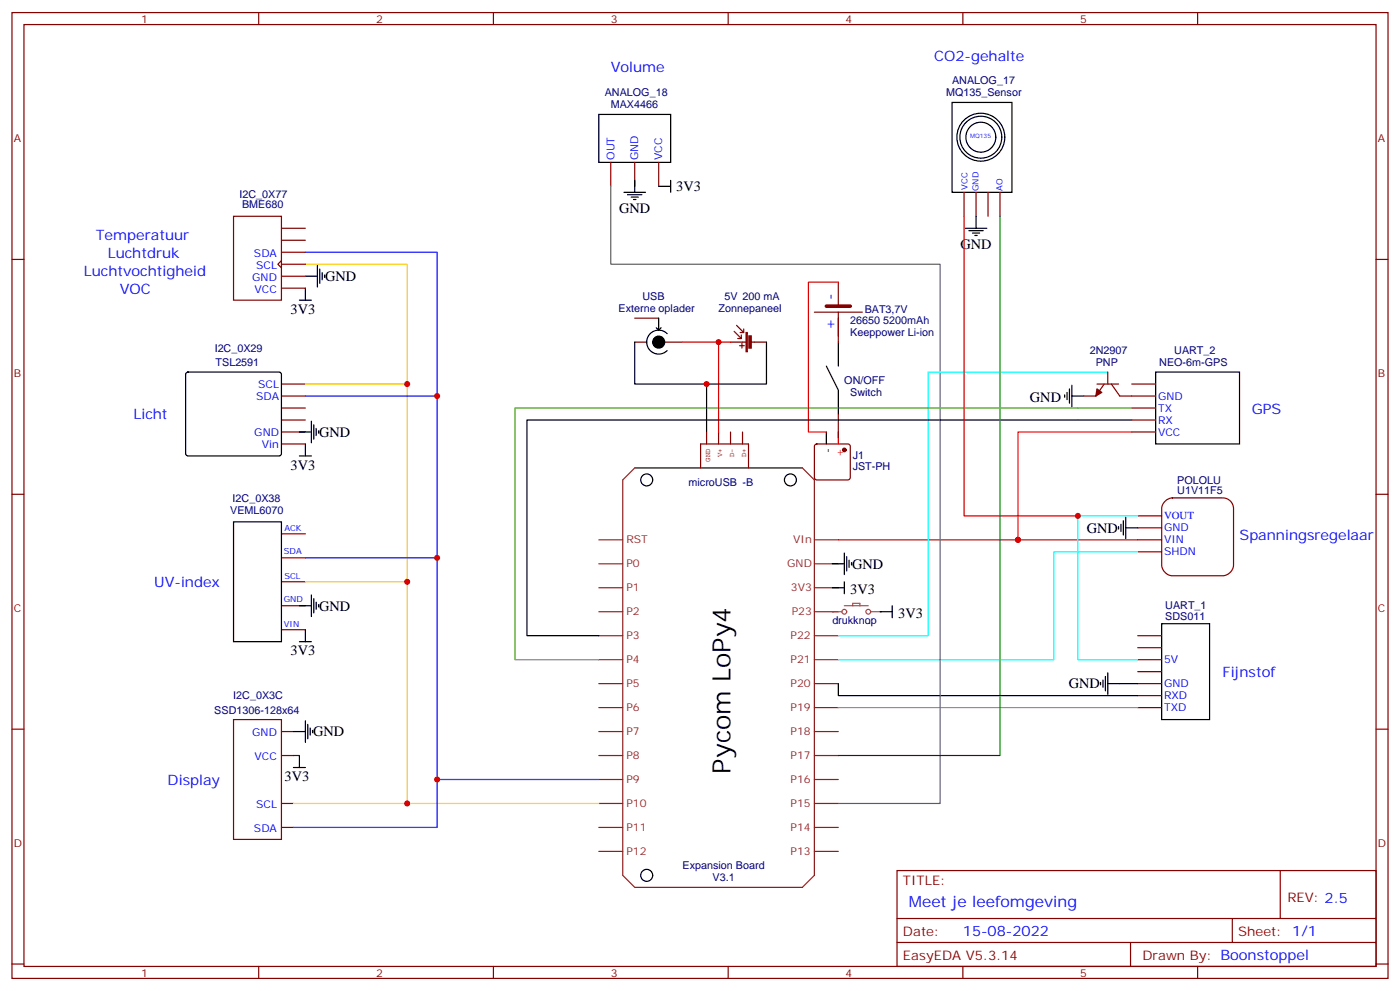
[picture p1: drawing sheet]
<svg xmlns="http://www.w3.org/2000/svg" width="412mm" height="292mm" viewBox="0 0 412 292" stroke-linecap="round" stroke-linejoin="round" font-family="sans-serif">
<g fill="none" stroke="#870000" stroke-width=".35">
<path d="M3.5 3.7h405.4v284.3h-405.4zM7.1 7.2h398.2v277.3h-398.2zM76.2 3.7v3.5M145.3 3.7v3.5M214.5 3.7v3.5M283.6 3.7v3.5M352.8 3.7v3.5M179.9 47.8v7.1M187 47.8v7.1M194 47.8v7.1M284 56.6v7.1M287.5 56.6v7.1"/>
<path d="M291 56.6v7.1M294.6 56.6v7.1M3.5 76.4h3.6M405.3 76.4h3.6M187 93.7h7M239.9 91.9h14.1M246.9 83.1v7M246.9 91.9v8.8M82.9 116.6h7.1M82.9 113.1h7.1M187 100.7h3.5M195.8 100.7h5.3"/>
<path d="M333.4 116.6h7M333.4 113.1h7M82.9 130.7h7.1M82.9 127.2h7.1M82.9 123.6h7.1M82.9 120.1h7.1M240.1 130.9l.5-.2h9.2l.5 .2 .2 .5v9.2l-.3 .5-.4 .2h-9.2l-.5-.2-.2-.5v-9.2zM246.9 121.9v7M333.4 127.2h7M333.4 123.6h7M333.4 120.1h7M3.5 145.5h3.6"/>
<path d="M82.9 157.2h7.1M405.3 145.5h3.6M82.9 178.3h7.1M82.9 171.3h7.1M82.9 164.2h7.1M82.9 185.4h7.1M335.1 187.1h7.1M335.1 190.7h7.1M335.1 194.2h7.1M335.1 197.7h7.1M3.5 214.7h3.6M68.8 211.8h14.1v35.3h-14.1z"/>
<path d="M82.9 215.4h3.5M335.1 201.3h7.1M335.1 204.8h7.1M335.1 208.3h7.1M405.3 214.7h3.6M82.9 236.5h3.5M82.9 222.4h3.5M82.9 243.6h3.5M264.2 256.3h141.1v28.2h-141.1zM377.1 256.3v14.1M264.2 270.4h141.1M264.2 277.5h141.1"/>
<path d="M333 277.5v7M363 270.4v7.1M3.5 283.8h3.6M76.2 284.5v3.5M145.3 284.5v3.5M214.5 284.5v3.5M283.6 284.5v3.5M352.8 284.5v3.5M405.3 283.8h3.6"/>
</g>
<g fill="none" stroke="#8c2424" stroke-width=".35">
<path d="M187 137.8l-3.6 3.5v116.4l3.6 3.5h49.4l3.5-3.5v-116.4l-3.5-3.5M176.4 158.9h7M239.9 158.9h7M176.4 166h7M176.4 173h7M239.9 166h7M239.9 173h7M176.4 180.1h7M176.4 187.1h7M176.4 194.2h7M239.9 180.1h7M239.9 187.1h7"/>
<path d="M239.9 194.2h7M176.4 201.3h7M176.4 208.3h7M176.4 215.4h7M239.9 201.3h7M239.9 208.3h7M239.9 215.4h7M176.4 222.4h7M176.4 229.5h7M176.4 236.5h7M239.9 222.4h7M239.9 229.5h7"/>
<path d="M239.9 236.5h7M176.4 243.6h7M176.4 250.6h7M239.9 243.6h7M239.9 250.6h7"/>
</g>
<g fill="none" stroke="#000" stroke-width=".35">
<path d="M176.4 33.7h21.2v14.1h-21.2zM280.5 30.2h17.6v26.4h-17.6zM183.8 56.6h6.3M184.9 57.3h4.2M185.9 58h2.1M186.6 58.7h.7M187 53.1v3.5M194 54.9h3.6M197.6 53.1v3.5M93.5 78.1v6.4M94.2 79.2v4.2M284.3 67.2h6.4"/>
<path d="M285.4 67.9h4.2M286.5 68.6h2.1M287.2 69.3h.7M287.5 63.7v3.5M88.2 88.4h3.5M90 84.8v3.6M90 81.3h3.5M94.9 80.3v2.1M95.6 81v.7M194 93.7v3.5l-.7-.7M194.7 96.5l-.7 .7M196.5 98.2a3.5 3.5 0 0 0-5 0 3.5 3.5 0 0 0 0 5 3.5 3.5 0 0 0 5 0"/>
<path d="M54.9 109.7l.5-.2h26.8l.5 .2 .2 .5v23.3l-.2 .5-.5 .2h-26.8l-.5-.2-.2-.5v-23.3zM187 100.7v12.4h21.1v14.1M225.8 100.7v12.4h-17.7M243.4 107.8l3.5 7v7.1M246.9 100.7v7.1M313.6 116.2v.7M314.3 115.5v2.2M315 114.5v4.2M315.7 116.6h3.6M315.7 113.4v6.4M340.4 109.5h24.7v21.2h-24.7zM88.2 127.2h3.5"/>
<path d="M88.2 134.2h3.5M90 130.7v3.5M91.7 124v6.4M92.4 125.1v4.2M93.1 126.1v2.1M93.8 126.8v.7M187 137.8h49.4M243.4 127.2v3.5M68.8 153.6h14.1v35.3h-14.1zM88.2 178.3h3.5M91.7 175.2v6.3M92.4 176.2v4.2"/>
<path d="M93.1 177.3v2.1M93.8 178v.7M245.2 166h3.5M245.2 173h3.5M248.7 162.8v6.4M248.7 171.3v3.5M249.4 163.9v4.2M250.1 164.9v2.1M250.8 165.6v.7M88.2 188.9h3.5M90 185.4v3.5M325.6 199.1v4.3"/>
<path d="M326.3 198.1v6.3M342.2 183.6h14.1v28.2h-14.1zM86.4 215.4h3.6M90 212.2v6.3M90.7 213.3v4.2M91.4 214.3v2.1M92.1 215v.7M246.9 201.3v3.5h88.2M324.2 200.9v.7M324.9 200.2v2.1M326.3 201.3h3.5M86.4 226h3.6"/>
<path d="M88.2 222.4v3.6"/>
<circle cx="288.9" cy="40.4" r="7.1"/>
<circle cx="288.9" cy="40.4" r="4.4"/>
<circle cx="288.9" cy="40.4" r="6.2"/>
<circle cx="190.5" cy="141.3" r="1.76"/>
<circle cx="232.8" cy="141.3" r="1.76"/>
<circle cx="190.5" cy="257.7" r="1.76"/>
</g>
<path d="M86.4 222.4h1.8" fill="none" stroke="#008700" stroke-width=".35"/>
<path d="M90 77.8h29.9v158.7h56.5M90 113.1h29.9M90 171.3h29.9M86.4 236.5h33.5" fill="none" stroke="#fc0" stroke-width=".35"/>
<path d="M90 74.3h38.8v155.2h47.6M90 116.6h38.8M90 164.2h38.8M128.8 229.5v14.1h-42.4" fill="none" stroke="#00f" stroke-width=".35"/>
<path d="M246.9 208.3h88.2" fill="none" stroke="#999" stroke-width=".35"/>
<path d="M243.4 90.1h7.1" fill="none" stroke="#870000" stroke-width="1.1"/>
<circle cx="248.7" cy="132.5" r=".53" fill="#870000" stroke="#870000" stroke-width=".35"/>
<path d="M246.9 83.1h-8.8v44.1h5.3M201.1 100.7h10.6v26.5M211.7 100.7h3.5M246.9 127.2v3.5" fill="none" stroke="#f00" stroke-width=".35"/>
<g fill="none" stroke="#850000" stroke-width=".35">
<path d="M216.3 97.5l2.1 2.2M217 95.8l2.1 2.1M218.4 98.6v1.1h-1.1M219.1 96.8v1.1h-1.1M215.2 100.7h4.6M217.8 101.8h1.5M218.5 101.1v1.4M221.2 100.7h4.6M206.4 137.8v-7.1h14.1v7.1M208.1 127.2v3.5M211.7 127.2v3.5M215.2 127.2v3.5"/>
<path d="M218.7 127.2v3.5"/>
</g>
<g fill="#850000" stroke="#850000" stroke-width=".35">
<path d="M219.8 97.9h.3v5.6h-.3z"/>
<path d="M220.6 98.9h.7v3.6h-.7z"/>
</g>
<circle cx="194" cy="100.7" r="1.76" fill="#000" stroke="#000" stroke-width=".35"/>
<g fill="none" stroke="#a64a4a" stroke-width=".35">
<path d="M248.7 178.3h7.1M251.2 178.3v-.7h2.1v.7M245.2 180.1h2.8M256.5 180.1h2.8"/>
<circle cx="248.7" cy="180.1" r=".71"/>
<circle cx="255.8" cy="180.1" r=".71"/>
</g>
<g fill="#a64a4a">
<circle cx="259.3" cy="180.1" r=".18"/>
<circle cx="245.2" cy="180.1" r=".18"/>
</g>
<path d="M262.8 178.3v3.6M259.3 180.1h3.5" fill="none" stroke="#000" stroke-width=".35"/>
<path d="M343 147.8a3.4 3.4 0 0 1 2.4-1.2h14.8a3.2 3.2 0 0 1 3.2 3.2v16.5a3.4 3.4 0 0 1-3.2 3.2h-14.8a3.4 3.4 0 0 1-3.2-3.2v-16.5l.1-.8z" fill="#fff" stroke="#870000" stroke-width=".35"/>
<g fill="none" stroke="#870000" stroke-width=".35">
<path d="M68.8 63.7h14.1v24.7h-14.1zM82.9 76.7l-1.1 1.1 1.1 1M82.9 77.8h7.1M82.9 74.3h7.1M82.9 70.7h7.1M82.9 67.2h7.1M82.9 84.8h7.1M82.9 81.3h7.1M323.1 113.1h6.4M325.3 113.1l-2.5 3.5h-3.5M326.3 109.5v3.6M327.4 113.1l2.4 3.5h3.6"/>
<path d="M335.1 151.9h7.1M335.1 155.4h7.1M335.1 158.9h7.1M335.1 162.5h7.1"/>
</g>
<path d="M284 63.7v88.2h33.5M333.4 127.2h-33.5v31.7M246.9 158.9h88.2" fill="none" stroke="#f00" stroke-width=".35"/>
<path d="M333.4 123.6h-178.2v63.5h21.2M329.5 155v.8M330.2 154.3v2.2M330.9 153.3v4.2M331.6 155.4h3.5M331.6 152.2v6.4M329.8 201.3h5.3" fill="none" stroke="#000" stroke-width=".35"/>
<path d="M326.3 109.5h-52.9v77.6h-26.5M335.1 151.9h-17.6v42.3h17.6M335.1 162.5h-24.7v31.7h-63.5" fill="none" stroke="#0ff" stroke-width=".35"/>
<path d="M179.9 54.9v22.9h97v158.7h-30" fill="none" stroke="#666" stroke-width=".35"/>
<path d="M333.4 120.1h-181.7v74.1h24.7" fill="none" stroke="#390" stroke-width=".35"/>
<path d="M323.1 114.5l1.5 1-1.8 1.1z" fill="#870000" stroke="#870000" stroke-width=".35"/>
<path d="M294.6 63.7v158.7h-47.7" fill="none" stroke="#008700" stroke-width=".35"/>
<g fill="#c00">
<circle cx="119.9" cy="113.1" r=".88"/>
<circle cx="119.9" cy="171.3" r=".88"/>
<circle cx="119.9" cy="236.5" r=".88"/>
<circle cx="208.1" cy="113.1" r=".88"/>
<circle cx="211.7" cy="100.7" r=".88"/>
<circle cx="299.9" cy="158.9" r=".88"/>
<circle cx="128.8" cy="229.5" r=".88"/>
<circle cx="128.8" cy="164.2" r=".88"/>
<circle cx="128.8" cy="116.6" r=".88"/>
<circle cx="317.5" cy="151.9" r=".88"/>
</g>
<text font-size="7.4" x="215.2" y="227.7" transform="rotate(-90 215.2 227.7)">Pycom LoPy4</text>
<text font-size="4.6" fill="#00f" x="267.8" y="266.9">Meet je leefomgeving</text>
<g font-size="4.2" fill="#00f">
<text x="275.2" y="17.8">CO2-gehalte</text>
<text x="179.9" y="21.3">Volume</text>
<text x="28.2" y="70.7">Temperatuur</text>
<text x="31.7" y="76">Luchtdruk</text>
<text x="24.7" y="81.3">Luchtvochtigheid</text>
<text x="35.3" y="86.6">VOC</text>
<text x="245.9" y="88.4" transform="rotate(-90 245.9 88.4)">-</text>
<text x="245.9" y="97.2" transform="rotate(-90 245.9 97.2)">+</text>
<text x="39.3" y="123.5">Licht</text>
<text x="368.7" y="121.9">GPS</text>
<text x="365.1" y="158.9">Spanningsregelaar</text>
<text x="45.4" y="172.9">UV-index</text>
<text x="360.1" y="199.3">Fijnstof</text>
<text x="49.4" y="231.2">Display</text>
<text x="283.6" y="275.7">15-08-2022</text>
</g>
<g font-size="4.2">
<text x="199.2" y="56.2">3V3</text>
<text x="182.4" y="62.7">GND</text>
<text x="282.9" y="73.3">GND</text>
<text x="95.8" y="82.7">GND</text>
<text x="85.6" y="92.4">3V3</text>
<text x="303.4" y="118.4">GND</text>
<text x="94" y="128.6">GND</text>
<text x="85.6" y="138.3">3V3</text>
<text x="320.1" y="156.8">GND</text>
<text x="251" y="167.4">GND</text>
<text x="94" y="179.7">GND</text>
<text x="250.5" y="174.8">3V3</text>
<text x="264.6" y="181.9">3V3</text>
<text x="85.6" y="193">3V3</text>
<text x="314.9" y="202.6">GND</text>
<text x="92.3" y="216.8">GND</text>
<text x="83.8" y="230">3V3</text>
</g>
<g font-size="3.9" fill="#800">
<text x="266" y="260.5">TITLE:</text>
<text x="379.2" y="265.5">REV: 2.5</text>
<text x="266" y="275.7">Date:</text>
<text x="364.8" y="275.7">Sheet: 1/1</text>
<text x="266" y="282.8">EasyEDA V5.3.14</text>
<text x="336.5" y="282.8">Drawn By: Boonstoppel</text>
</g>
<g font-size="3.2" fill="#800">
<text x="41.6" y="6.7">1</text>
<text x="110.8" y="6.7">2</text>
<text x="179.9" y="6.7">3</text>
<text x="249.1" y="6.7">4</text>
<text x="318.2" y="6.7">5</text>
<text x="4.1" y="41.8">A</text>
<text x="405.9" y="41.8">A</text>
<text x="4.1" y="110.9">B</text>
<text x="405.9" y="110.9">B</text>
<text x="4.1" y="180.1">C</text>
<text x="405.9" y="180.1">C</text>
<text x="4.1" y="249.2">D</text>
<text x="405.9" y="249.2">D</text>
<text x="41.6" y="287.5">1</text>
<text x="110.8" y="287.5">2</text>
<text x="179.9" y="287.5">3</text>
<text x="249.1" y="287.5">4</text>
<text x="318.2" y="287.5">5</text>
</g>
<g font-size="3.2" fill="#000080">
<text x="178.2" y="28.4">ANALOG_18</text>
<text x="278.7" y="28.4">MQ135_Sensor</text>
<text x="280.5" y="24.9">ANALOG_17</text>
<text x="179.9" y="31.9">MAX4466</text>
<text x="70.6" y="58.4">I2C_0X77</text>
<text x="71.3" y="61.3">BME680</text>
<text x="189.3" y="88.4">USB</text>
<text x="213.4" y="88.4">5V 200 mA</text>
<text x="182.2" y="91.9">Externe oplader</text>
<text x="211.7" y="91.9">Zonnepaneel</text>
<text x="250.5" y="95.4">26650 5200mAh</text>
<text x="254.7" y="92.1">BAT3,7V</text>
<text x="250.5" y="99">Keeppower Li-ion</text>
<text x="63.2" y="103.6">I2C_0X29</text>
<text x="63.5" y="107.8">TSL2591</text>
<text x="321" y="104.2">2N2907</text>
<text x="322.8" y="107.8">PNP</text>
<text x="341.5" y="107.8">NEO-6m-GPS</text>
<text x="345.9" y="104.2">UART_2</text>
<text x="248.7" y="113.1">ON/OFF</text>
<text x="250.5" y="116.6">Switch</text>
<text x="251.2" y="135">J1</text>
<text x="202.8" y="143.1">microUSB -B</text>
<text x="251.2" y="138.2">JST-PH</text>
<text x="346.8" y="142.3">POLOLU</text>
<text x="68.5" y="147.7">I2C_0X38</text>
<text x="346.8" y="145.5">U1V11F5</text>
<text x="67.8" y="151.2">VEML6070</text>
<text x="343.3" y="179.4">UART_1</text>
<text x="245.2" y="183.6">drukknop</text>
<text x="255.8" y="183.6">.</text>
<text x="343.3" y="182.6">SDS011</text>
<text x="68.7" y="205.9">I2C_0X3C</text>
<text x="63.1" y="210.1">SSD1306-128x64</text>
<text x="201.1" y="255.9">Expansion Board</text>
<text x="209.9" y="259.5">V3.1</text>
</g>
<g font-size="3.2" fill="#00f">
<text x="181" y="47.1" transform="rotate(-90 181 47.1)">OUT</text>
<text x="188" y="47.1" transform="rotate(-90 188 47.1)">GND</text>
<text x="195.1" y="47.1" transform="rotate(-90 195.1 47.1)">VCC</text>
<text x="74.8" y="75.7">SDA</text>
<text x="74.3" y="82.7">GND</text>
<text x="75.4" y="79.2">SCL</text>
<text x="75" y="86.3">VCC</text>
<text x="75.4" y="117.7">SDA</text>
<text x="76" y="114.1">SCL</text>
<text x="341.1" y="117.7">GND</text>
<text x="341.1" y="121.2">TX</text>
<text x="341.1" y="124.7">RX</text>
<text x="74.9" y="128.2">GND</text>
<text x="77.2" y="131.8">Vin</text>
<text x="341.1" y="128.2">VCC</text>
<text x="342.9" y="152.9">VOUT</text>
<text x="342.9" y="156.5">GND</text>
<text x="342.9" y="160">VIN</text>
<text x="342.9" y="163.5">SHDN</text>
<text x="342.9" y="195.3">5V</text>
<text x="342.9" y="202.3">GND</text>
<text x="342.9" y="205.8">RXD</text>
<text x="342.9" y="209.4">TXD</text>
<text x="74.3" y="216.8">GND</text>
<text x="75" y="223.8">VCC</text>
<text x="75.4" y="237.9">SCL</text>
<text x="74.8" y="245">SDA</text>
</g>
<text font-size="3.2" x="244.8" y="133.5" transform="rotate(-90 244.8 133.5)">-</text>
<text font-size="3.2" fill="#f00" x="248.4" y="134.6" transform="rotate(-90 248.4 134.6)">+</text>
<g font-size="3.2" fill="#8d2323">
<text x="184.5" y="160">RST</text>
<text x="233.7" y="160">VIn</text>
<text x="184.5" y="167">P0</text>
<text x="231.9" y="167">GND</text>
<text x="184.5" y="174.1">P1</text>
<text x="233" y="174.1">3V3</text>
<text x="184.5" y="181.2">P2</text>
<text x="233.2" y="181.2">P23</text>
<text x="184.5" y="188.2">P3</text>
<text x="232.9" y="188.2">P22</text>
<text x="184.5" y="195.3">P4</text>
<text x="232.9" y="195.3">P21</text>
<text x="184.5" y="202.3">P5</text>
<text x="232.9" y="202.3">P20</text>
<text x="184.5" y="209.4">P6</text>
<text x="232.9" y="209.4">P19</text>
<text x="184.5" y="216.4">P7</text>
<text x="232.9" y="216.4">P18</text>
<text x="184.5" y="223.5">P8</text>
<text x="232.9" y="223.5">P17</text>
<text x="184.5" y="230.5">P9</text>
<text x="232.9" y="230.5">P16</text>
<text x="184.5" y="237.6">P10</text>
<text x="232.9" y="237.6">P15</text>
<text x="184.5" y="244.7">P11</text>
<text x="232.9" y="244.7">P14</text>
<text x="184.5" y="251.7">P12</text>
<text x="232.9" y="251.7">P13</text>
</g>
<g font-size="2.5" fill="#00f">
<text x="285" y="55.9" transform="rotate(-90 285 55.9)">VCC</text>
<text x="288.2" y="56.3" transform="rotate(-90 288.2 56.3)">GND</text>
<text x="295.3" y="56.3" transform="rotate(-90 295.3 56.3)">AO</text>
<text x="83.8" y="156.5">ACK</text>
<text x="83.6" y="163.2">SDA</text>
<text x="83.8" y="170.6">SCL</text>
<text x="83.6" y="177.3">GND</text>
<text x="83.6" y="184.7">VIN</text>
</g>
<g font-size="2.1" fill="#840000">
<text x="209.2" y="135.9" transform="rotate(-90 209.2 135.9)">GND</text>
<text x="212.7" y="134.7" transform="rotate(-90 212.7 134.7)">V+</text>
<text x="216.3" y="134.7" transform="rotate(-90 216.3 134.7)">D-</text>
<text x="219.8" y="134.7" transform="rotate(-90 219.8 134.7)">D+</text>
</g>
<text font-size="1.8" fill="#00f" x="285.8" y="40.7">MQ135</text>
</svg>
